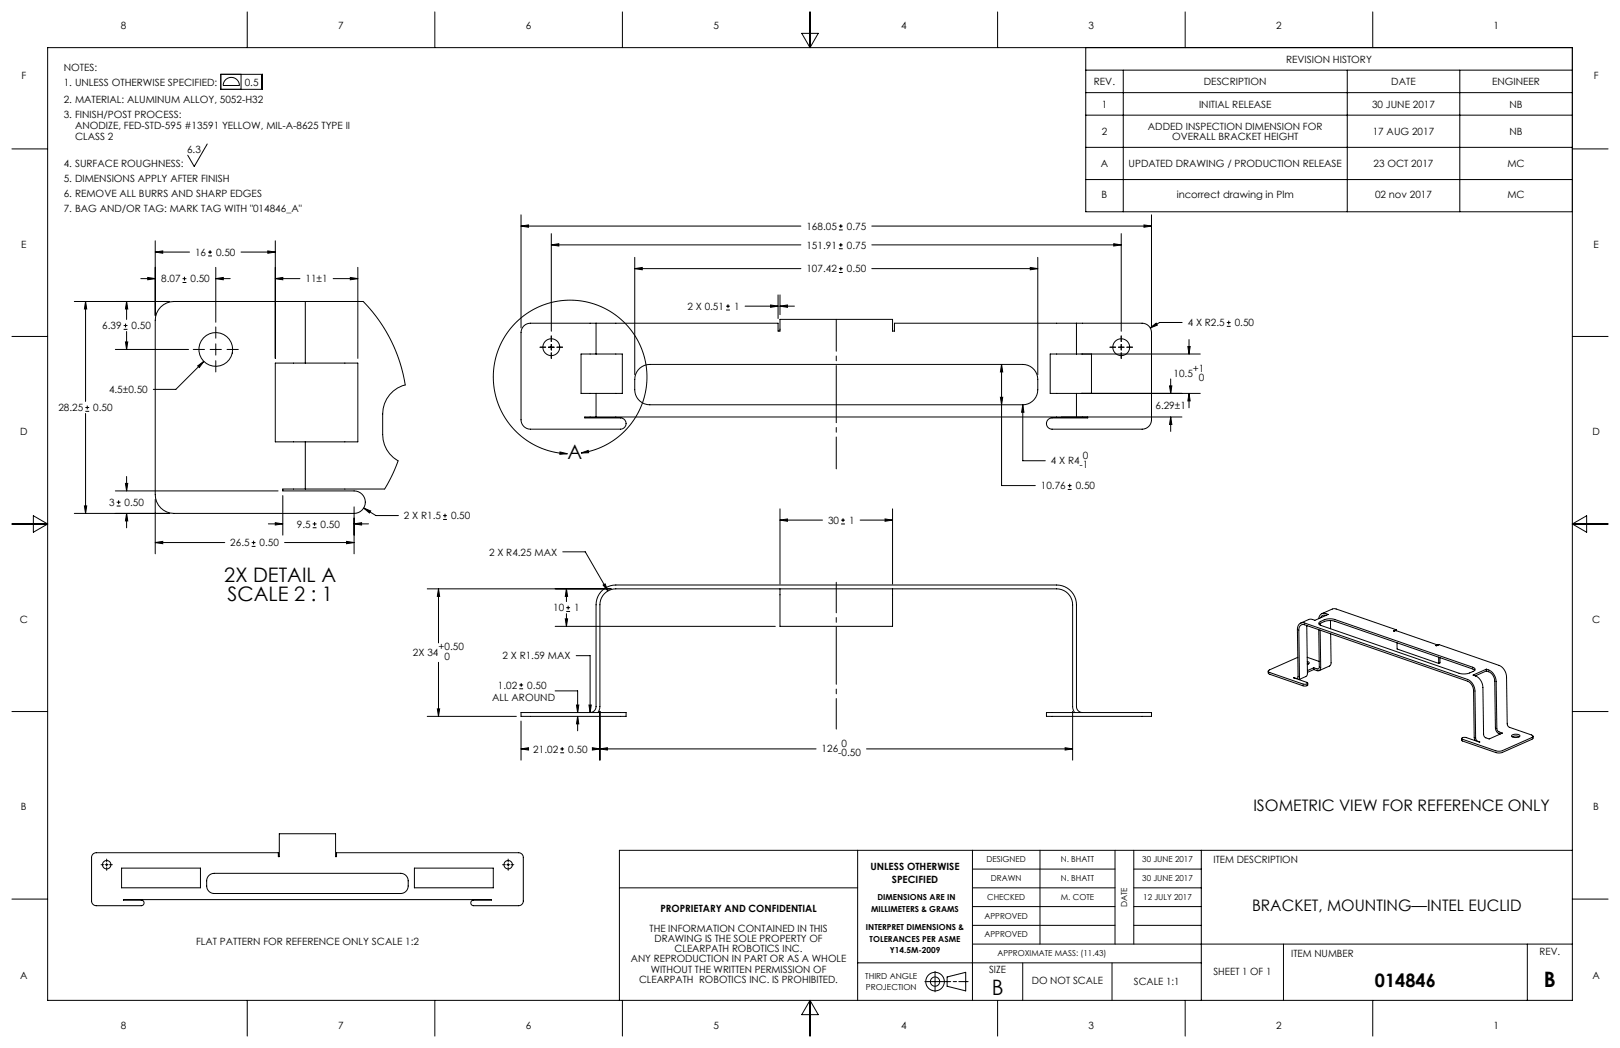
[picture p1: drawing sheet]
<svg xmlns="http://www.w3.org/2000/svg" width="432mm" height="279mm" viewBox="0 0 432 279" stroke-linecap="round" stroke-linejoin="round" font-family="sans-serif">
<g fill="none" stroke="#000" stroke-width=".27">
<path d="M12.7 12.7h406.4v254h-406.4zM58.9 19.8h11v4h-11zM64.3 19.8v4M65.9 3.2v9.5M115.9 3.2v9.5M165.9 3.2v9.5M213.7 8.9h4.4l-2.2 3.8zM215.9 3.2v9.5M265.9 3.2v9.5M289.4 12.7v43.8h129.7M289.4 18.7h129.7M299.4 18.7v37.8"/>
<path d="M315.9 3.2v9.5M359.1 18.7v37.8M365.9 3.2v9.5M389.1 18.7v37.8M3.2 39.7h9.5M55.2 38.4l-3.4 6-1.8-3M60.1 21.3a2.16 2.16 0 0 1 2.4-.5 2.16 2.16 0 0 1 1.3 2h-4.3l.2-.8zM289.4 30.7h129.7M289.4 39.3h129.7M289.4 24.7h129.7M419.1 39.7h9.5M138.9 57.3v30.1"/>
<path d="M224.1 59.8v1M289.4 47.9h129.7M304.9 60l2 .3-2 .3zM306.9 57.3v30.1M37.5 74.3h3.9M39.4 74l2 .3-2 .3zM41.4 67.2l2-.3v.6zM41.4 67.2h9.1M41.4 64.2v19.9M48.7 75.3h1M48.7 74.3h1M49.2 73.8v1"/>
<path d="M55.5 68.2h1M55.5 67.2h1M56 66.7v1M57.5 74.3l2-.3v.6zM57.5 74.3h3.9M57.5 71.3v14.6M64.2 67.2h9.2M71.4 66.9l2 .3-2 .3zM73.4 74.3l2-.3v.6zM73.4 74.3h6.6M73.4 64.2v31.4M88.8 74.3h6.6"/>
<path d="M93.4 74l2 .3-2 .3zM95.4 71.3v24.3M138.9 60.3l2-.3v.6zM138.9 60.3h74.6M146.9 65.3l2-.3v.6zM146.9 65.3h66.6M146.9 62.3v26M169.2 71.6l2-.3v.6zM169.2 71.6h44.3M169.2 68.6v31.3M207.4 78.6v6.3M207.9 78.6v5.3"/>
<path d="M223.6 61.3h1M223.6 60.3h1M223.6 66.3h1M223.6 65.3h1M223.6 72.6h1M223.6 71.6h1M224.1 64.8v1M224.1 71.1v1M232.4 60.3h74.5M232.4 65.3h66.5M232.4 71.6h44.2M274.6 71.3l2 .3-2 .3z"/>
<path d="M276.6 68.6v31.3M296.9 65l2 .3-2 .3zM298.9 62.3v26M3.2 89.7h9.5M19.8 80.4h25.3M22.8 80.4l.3 2h-.6zM22.8 80.4v26.6M30.7 93.2h19.6M33 87.8h1M33 86.8h1M33.4 91.2h.7l-.4 2zM33.5 86.3v1"/>
<path d="M33.7 80.4l.4 2h-.7zM33.7 80.4v4.8M33.7 88.4v4.8M52.7 97.5l1.6-1.2-1.2 1.7zM54.3 96.3l-7.4 7.5h-6M56 93.2h3M57.5 91.7v3M81.4 80.4h15.4l4.1 4.8 3.2 5.4 2.4 5.9 1.5 6.1a7.9 7.9 0 0 0-6 7.8v5.5a8.1 8.1 0 0 0 4.1 7l-1.6 3.8-2 3.7h-21.1M81.4 96.8h14v21h-14M81.4 80.4h-35a5 5 0 0 0-5 5v46.5a5 5 0 0 0 5 5h48a3 3 0 0 0 3-3 3 3 0 0 0-3-3h-19v-.5h6M81.4 96.8h-8v21h8M81.4 80.4v16.4"/>
<path d="M146.2 92.6h1.5M146.9 91.8v1.5M158.9 86.2h48.5v2.1h.5v-3.2h30v3.2h.5v-2.1h48.5M158.9 94.4h7v10.5h-7M158.9 86.2h-17.5a2.5 2.5 0 0 0-2.5 2.5v23.2a2.5 2.5 0 0 0 2.5 2.5h24a1.5 1.5 0 0 0 1.5-1.5 1.5 1.5 0 0 0-1.5-1.5h-9.5v-.2h3M158.9 94.4h-4v10.5h4M158.9 86.2v8.2M170.1 98.6a4 4 0 0 1 3.1-1.4h99.4a4 4 0 0 1 4 4 7.4 7.4 0 0 1-.5 4.7 4 4 0 0 1-3.5 2h-99.4a4 4 0 0 1-4-4 7.4 7.4 0 0 1 .5-4.7zM193.5 82.7h1M193.5 81.6h1M194 81.1v1M198.6 81.6h8.8"/>
<path d="M205.4 81.3l2 .3-2 .3zM207.9 81.6l2-.3v.6zM207.9 81.6h3.8M267 97.2l.3 2h-.6zM267 97.2v32.3h9M286.9 94.4h-7v10.5h7M286.9 94.4h1.6M286.9 86.2h17.5a2.5 2.5 0 0 1 2.5 2.5v23.2a2.5 2.5 0 0 1-2.5 2.5h-24a1.5 1.5 0 0 1-1.5-1.5 1.5 1.5 0 0 1 1.5-1.5h9.5v-.2M286.9 86.2v8.2M288.2 94.4h31.7M290.9 94.4v10.5M298.1 92.6h1.5"/>
<path d="M298.9 91.8v1.5M306.6 87.4l1.6-1.2 .3 .5zM315.1 86h-6l-2.5 1.4M316.6 92.4h.6l-.3 2zM316.9 90.5v3.9M327 87h1M327 86h1M327.5 85.5v1M419.1 89.7h9.5M22.8 109.7h1M22.8 108.6h1M22.8 110.2v26.7"/>
<path d="M23.3 108.1v1.1M81.4 117.8v12.6M158.9 111.2h128M158.9 104.9v6.3M266.7 105.9h.6l-.3 2zM272.6 107.9l.3 2h-.6zM272.6 107.9v14.9h6M282.9 111.2h32.1M286.9 111.2h1.6M286.9 104.9h1.6M286.9 104.9v6.3M288.2 104.9h31.7"/>
<path d="M311.7 102.9h.6l-.3 2zM312 111.2l.3 2h-.6zM312 101v3.9M312 111.2v3.8M316.9 104.9l.3 2h-.6zM316.9 104.9v3.8M3.2 139.7h9.5M8.9 137.5l3.8 2.2-3.8 2.2zM19.8 136.9h25.3M22.5 134.9h.6l-.3 2zM30.7 130.9h43.4M31.1 134.9h1"/>
<path d="M31.1 133.9h1M31.6 133.4v1M33.4 128.9h.7l-.4 2zM33.7 136.9l.4 2h-.7zM33.7 127v3.9M33.7 136.9v3.8M41.4 133.1v14.5M71.5 139.7h3.9M73.4 139.4l2 .3-2 .3zM75.4 132.1v10.6M83.3 139.7h1.1M83.9 139.2v1"/>
<path d="M94.4 139.7l2-.3v.6zM94.4 139.7h3.8M94.4 135.1v12.5M96.9 135.4l1.9 .8-.3 .6zM96.9 135.4l3.3 2.1h6M118.1 138.5h1M118.1 137.5h1M118.6 137v1M149.3 120.5l1.9 .5-2 .1zM154.9 120.8a20.5 20.5 0 0 0 13.9-32 20.5 20.5 0 0 0-34.8 1.9 20.5 20.5 0 0 0 17.2 30.3M154.9 120.8l1.9-.7 .1 .6zM207.9 138.7l2-.3v.6z"/>
<path d="M207.9 138.7h11.3M207.9 135.7v20M224.2 139.7h1M224.2 138.7h1M224.7 138.2v1M229.3 138.7h8.6M235.9 138.4l2 .3-2 .3zM237.9 135.7v20M284.6 130.5h1M284.6 129.5h1M285.1 129v1M419.1 139.7h9.5"/>
<path d="M419.1 139.7l3.8-2.2v4.4zM41.4 144.6l2-.3v.7zM41.4 144.6h18.5M67.1 145.7h1M67.1 144.7h1M67.6 144.2v1M75.8 144.6h18.6M83.3 140.7h1.1M92.4 144.3l2 .3-2 .4zM113.9 157h49M116.9 157l.3 2h-.6zM116.9 157v14.4"/>
<path d="M150 147.1h6l6 10.5M151 157l.3 2h-.6zM151 157v3.4M160.8 156l.5-.3 .7 1.9zM207.9 157v10h30v-10M116.9 176.6v14.4M148 167h58.7M150.7 165h.6l-.3 2zM150.9 163h1M150.9 162h1M151 163.6v3.4M151.4 161.5v1"/>
<path d="M153.6 174.8h3.7v15.2M338 178.9l.1 .6 .3 .3 8.9 3h1.2l.1-.7M345.9 175.2l-7.5 3.4a.35 .35 0 0 0-.4 .4 .35 .35 0 0 0 .4 .3l8.9 3.1h1a.23 .23 0 0 0 .3-.2 .23 .23 0 0 0-.3-.3l-3.4-1.2M348.3 166.8l.2 12.9-.4 .7-1.9 .8M348.4 175.2l3.2 1.1M348.4 176.4l.6 .4-.5 .3M348.5 176.8l.3 .2M350.2 178l-1.7 .8M350.2 178v.5M350.2 178.5l-1.7 .8M351.5 164.9a1.53 1.53 0 0 1 .9-1.3 1.53 1.53 0 0 1 1.6 .2l-3.5 1.6-1.5-.3-2.3 1M351.5 167.9l.1 9.9a.45 .45 0 0 1-.5 .5l-.9-.3"/>
<path d="M351.6 166.4l.4-.3a4.8 4.8 0 0 1 3.2-.6l37.9 13.2M351.7 165.9l.3-.2a4.8 4.8 0 0 1 3.2-.7l37.3 12.9a.56 .56 0 0 1 .7 .5 .56 .56 0 0 1-.5 .6 4.8 4.8 0 0 1-3.2 .6l-37.3-12.8-.6-.4zM351.9 166.2v.4M351.9 168l.1 9.9a.74 .74 0 0 1-.9 .9l-.9-.3M352.3 163.6l2.8-1.2 .8-.1 16.2 5.6M353.4 164.1a1.07 1.07 0 0 0-1.4 .6M354.6 165.4l.1 2.2M354.7 169v8.1l-.3 .5-2.8 1.2M372.1 167.9l-.7 .3h.8l11.1 3.8-.6 .1 .2 .1 .7-.3 16 5.5a3.4 3.4 0 0 1 2 3.1l.2 12.9 .5 .5 5.9 2a.35 .35 0 0 1 .4 .3 .35 .35 0 0 1-.3 .4l-7.8 3.5-.9 .2-.9-.1-8.9-3.1a.23 .23 0 0 1-.2-.3 .23 .23 0 0 1 .3-.2h.8l3.7 1.2-.7-.3-.4-.6-.2-12.7a3.5 3.5 0 0 0-1.9-3.1l-43.5-15a1.48 1.48 0 0 0-1.9 1.7l.2 12.5a.45 .45 0 0 1-.6 .5l-.5-.1M372.1 167.9v.2M372.4 171.4v1.6l11.1 3.9M383.5 175.2v1.7"/>
<path d="M383.8 175.3v1.4l-.3 .2M392.6 180l3.6-1.6a3.4 3.4 0 0 1 2.6 3.3l.2 12.6 .3 .7 1.2 .4-3.6 1.6-1.1-.4-.4-.7-.1-12.6a3.4 3.4 0 0 0-2.7-3.3zM396.2 178.4v.5M396.2 178.9a2.77 2.77 0 0 1 2.2 2.7l.2 12.5a1.7 1.7 0 0 0 1.3 1.6M396.2 178.9l-3 1.3M3.2 189.7h9.5M113.9 191h23.7M116.6 189h.6l-.3 2zM138.4 183.6h1M138.4 182.6h1M138.9 190h28v1h-28zM138.9 199.7l2-.3v.6z"/>
<path d="M138.9 199.7h1.8M138.9 192.2v10.5M138.9 182.1v1M148 184.2h6v5.8M149.3 199.7h1.1M149.8 199.2v1M153.7 188h.6l-.3 2zM154 191l.3 2h-.6zM154 191v3.8M157 188h.6l-.3 2zM157.3 190a1.59 1.59 0 0 0 1.6-1.6v-27.2a5.3 5.3 0 0 1 5.3-5.2h117.5a5.3 5.3 0 0 1 5.2 5.2v27.2a1.59 1.59 0 0 0 1.6 1.6M157.9 199.4l2 .3-2 .3z"/>
<path d="M158.1 199.7h59.4M159.4 190l.5-1.6v-27.2a4.2 4.2 0 0 1 4.3-4.2h117.5a4.2 4.2 0 0 1 4.2 4.2v27.2l.5 1.6M159.9 199.7l2-.3v.6zM159.9 189.6v13.1M231 199.7h54.9M278.9 190h28v1h-28zM283.9 199.4l2 .3-2 .3zM285.9 189.6v13.1M344.9 180.7h.1M346.1 181.2l.3-.7-.2-12.5a1.2 1.2 0 0 1 1.5-1.4l43.5 15a2.79 2.79 0 0 1 1.6 2.5l.1 12.5 .3 .9M403 196l.9-.3a.83 .83 0 0 1 1.2 .6l-.9 .3a1.04 1.04 0 0 1-1.3-.5zM405 196.4l-1.1-.2-.8 .2"/>
<path d="M408.6 196.3v.5l-.3 .3-7.8 3.5-.9 .2-.9-.2-8.9-3-.2-.2v-.5M419.1 189.7h9.5M149.3 200.7h1.1M3.2 239.7h9.5M24.8 227.7l.9-.4h48.5v1.1h.2v-6.1h15v6.1h.3v-1.1h48.5a1.25 1.25 0 0 1 1.3 1.3v11.6a1.25 1.25 0 0 1-1.3 1.3h-12a.75 .75 0 0 1-.7-.8 .75 .75 0 0 1 .7-.7l4.8-.2h-98.1l4.8 .2a.75 .75 0 0 1 .7 .7 .75 .75 0 0 1-.7 .8h-12a1.25 1.25 0 0 1-1.3-1.3v-11.6zM28.1 230.5h.7M28.4 230.2v.7M32.4 231.4h21v5.3h-21zM55.7 233.4l.6-.4 .8-.2h49.7a2 2 0 0 1 2 2 3.2 3.2 0 0 1-.6 2.8l-.6 .5-.8 .1h-49.7a2 2 0 0 1-2-2 3.2 3.2 0 0 1 .6-2.8zM110.5 231.4h21v5.3h-21zM135.1 230.5h.7M135.5 230.2v.7"/>
<path d="M165.1 236.7h63.5M228.6 226.7v40M259.2 236.7h38M259.2 231.7h38M259.2 226.7v40M277.2 226.7v25M297.2 226.7v25M302.2 236.7h18M302.2 231.7h18M302.2 226.7v25M320.2 226.7v40M419.1 239.7h9.5"/>
<path d="M419.1 226.7h-254v40M228.6 256.7h91.6M249.2 259v5.4M259.2 241.7h38M259.2 246.7h38M259.2 251.7h159.9M272.6 256.7v10M296.4 256.7v10M302.2 241.7h18M302.2 246.7h18M342.1 251.7v15M407.1 251.7v15"/>
<path d="M65.9 266.7v9.5M115.9 266.7v9.5M165.9 266.7v9.5M215.9 266.7v9.5M215.9 266.7l2.2 3.8h-4.4zM246.5 261.7h6.9M252.4 260.5l5-1.3v5l-5-1.3zM254.1 261.7h.9M255.6 261.7h2.4M265.9 266.7v9.5M315.9 266.7v9.5M365.9 266.7v9.5"/>
<circle cx="57.5" cy="93.2" r="4.5"/>
<circle cx="146.9" cy="92.6" r="2.25"/>
<circle cx="298.9" cy="92.6" r="2.25"/>
<circle cx="28.4" cy="230.5" r="1.12"/>
<circle cx="135.5" cy="230.5" r="1.12"/>
<circle cx="249.2" cy="261.7" r="1.24"/>
<circle cx="249.2" cy="261.7" r="2.47"/>
</g>
<g fill="none" stroke="#000" stroke-width=".27" stroke-dasharray="15.2 1.3 1.3 1.3">
<path d="M54.5 93.2h-3M57.5 90.2v-3M57.5 96.2v3M60.5 93.2h3M145.4 92.6h-1.5M146.9 91.1v-1.5M146.9 94.1v1.5M148.4 92.6h1.5M297.4 92.6h-1.5M298.9 91.1v-1.5M298.9 94.1v1.5M298.9 92.6v-.8"/>
<path d="M298.9 92.6h-.8M298.9 92.6v.7M298.9 92.6h.7M300.4 92.6h1.5M27.7 230.5h-.8M28.4 229.8v-.8M28.4 231.3v.7M29.2 230.5h.7M134.7 230.5h-.7M135.5 229.8v-.8M135.5 231.3v.7M136.2 230.5h.8"/>
</g>
<path d="M222.9 194.4v-39.2" fill="none" stroke="#000" stroke-width=".27" stroke-dasharray="15.2 1.3 1.3 1.3" stroke-dashoffset="7.1"/>
<path d="M222.9 125v-39.9" fill="none" stroke="#000" stroke-width=".27" stroke-dasharray="15.2 1.3 1.3 1.3" stroke-dashoffset="6.7"/>
<g fill="#000">
<path d="M138.9 60.3l2-.3v.6zM304.9 60l2 .3-2 .3zM146.9 65.3l2-.3v.6zM296.9 65l2 .3-2 .3zM306.6 87.4l1.9-.7-.3-.5zM272.6 107.9l-.3 2h.6zM267 97.2l.3 2h-.6zM266.7 105.9h.6l-.3 2zM169.2 71.6l2-.3v.6zM274.6 71.3l2 .3-2 .3zM205.4 81.3l2 .3-2 .3zM207.9 81.6l2-.3v.6zM311.7 102.9h.6l-.3 2zM312 111.2l.3 2h-.6zM316.9 104.9l.3 2h-.6zM316.6 92.4h.6l-.3 2zM153.7 188h.6l-.3 2zM154 191l.3 2h-.6zM150.7 165h.6l-.3 2zM151 157l.3 2h-.6zM159.9 199.7l2-.3v.6zM283.9 199.4l2 .3-2 .3zM207.9 138.7l2-.3v.6zM235.9 138.4l2 .3-2 .3zM157 188l.3 2 .3-2zM157.9 199.4l2 .3-2 .3zM138.9 199.7l2-.3v.6zM160.8 156l1.2 1.6-.7-1.9zM116.6 189h.6l-.3 2zM116.9 157l.3 2h-.6zM33.4 128.9h.7l-.4 2zM33.7 136.9l.4 2h-.7zM41.4 144.6l2-.3v.7zM92.4 144.3l2 .3-2 .4zM96.9 135.4l1.6 1.4 .3-.6zM33.7 80.4l.4 2h-.7zM33.4 91.2h.7l-.4 2zM57.5 74.3l2-.3v.6zM39.4 74l2 .3-2 .3zM73.4 74.3l2-.3v.6zM93.4 74l2 .3-2 .3zM41.4 67.2l2-.3v.6zM71.4 66.9l2 .3-2 .3zM73.4 139.4l2 .3-2 .3zM94.4 139.7l2-.3v.6zM52.7 97.5l.4 .5 1.2-1.7zM22.8 80.4l.3 2h-.6zM22.5 134.9h.6l-.3 2z"/>
<path d="M154.9 120.8l1.9-.7 .1 .6zM149.3 120.5l1.9 .5-2 .1z"/>
</g>
<g font-size="5.7">
<text x="411.5" y="263.2">B</text>
<text x="264.3" y="265.2">B</text>
</g>
<g font-size="5.3">
<text x="151.2" y="122.5">A</text>
<text x="59.8" y="155">2X DETAIL A</text>
<text x="60.7" y="160.2">SCALE 2 : 1</text>
</g>
<text font-size="4.9" x="366.5" y="263.1">014846</text>
<g font-size="4.2">
<text x="334.1" y="216.3">ISOMETRIC VIEW FOR REFERENCE ONLY</text>
<text x="333.7" y="242.9">BRACKET, MOUNTING—INTEL EUCLID</text>
</g>
<g font-size="2.7">
<text x="32.2" y="7.7">8</text>
<text x="90.2" y="7.7">7</text>
<text x="140.2" y="7.7">6</text>
<text x="190.2" y="7.7">5</text>
<text x="240.2" y="7.7">4</text>
<text x="290.2" y="7.7">3</text>
<text x="340.2" y="7.7">2</text>
<text x="398.1" y="7.7">1</text>
<text x="342.8" y="16.7">REVISION HISTORY</text>
<text x="5.7" y="21.2">F</text>
<text x="17" y="22.8">1. UNLESS OTHERWISE SPECIFIED:</text>
<text x="17" y="18.8">NOTES:</text>
<text x="65.2" y="22.8">0.5</text>
<text x="291.6" y="22.7">REV.</text>
<text x="320.9" y="22.7">DESCRIPTION</text>
<text x="370.8" y="22.7">DATE</text>
<text x="397.7" y="22.7">ENGINEER</text>
<text x="424.8" y="21.2">F</text>
<text x="17" y="27.4">2. MATERIAL: ALUMINUM ALLOY, 5052-H32</text>
<text x="293.7" y="28.7">1</text>
<text x="319.6" y="28.7">INITIAL RELEASE</text>
<text x="365.7" y="28.7">30 JUNE 2017</text>
<text x="402.3" y="28.7">NB</text>
<text x="17" y="31.4">3. FINISH/POST PROCESS:</text>
<text x="20" y="34.4">ANODIZE, FED-STD-595 #13591 YELLOW, MIL-A-8625 TYPE II</text>
<text x="293.7" y="36">2</text>
<text x="306" y="34.7">ADDED INSPECTION DIMENSION FOR</text>
<text x="365.9" y="36">17 AUG 2017</text>
<text x="402.3" y="36">NB</text>
<text x="20" y="37.4">CLASS 2</text>
<text x="49.9" y="40.8">6.3</text>
<text x="312.4" y="37.2">OVERALL BRACKET HEIGHT</text>
<text x="17" y="44.4">4. SURFACE ROUGHNESS:</text>
<text x="293.4" y="44.5">A</text>
<text x="300.8" y="44.5">UPDATED DRAWING / PRODUCTION RELEASE</text>
<text x="366.1" y="44.5">23 OCT 2017</text>
<text x="401.8" y="44.5">MC</text>
<text x="17" y="48.4">5. DIMENSIONS APPLY AFTER FINISH</text>
<text x="17" y="52.4">6. REMOVE ALL BURRS AND SHARP EDGES</text>
<text x="293.6" y="52.9">B</text>
<text x="313.6" y="52.9">incorrect drawing in Plm</text>
<text x="366.5" y="52.9">02 nov 2017</text>
<text x="401.8" y="52.9">MC</text>
<text x="17" y="56.4">7. BAG AND/OR TAG: MARK TAG WITH &quot;014846_A&quot;</text>
<text x="214.9" y="61.3">168.05</text>
<text x="225.7" y="61.3">0.75</text>
<text x="5.6" y="66">E</text>
<text x="52" y="68.2">16</text>
<text x="57.6" y="68.2">0.50</text>
<text x="214.9" y="66.3">151.91</text>
<text x="225.7" y="66.3">0.75</text>
<text x="424.7" y="66">E</text>
<text x="43" y="75.3">8.07</text>
<text x="50.8" y="75.3">0.50</text>
<text x="81.4" y="75.3">11±1</text>
<text x="214.9" y="72.6">107.42</text>
<text x="225.7" y="72.6">0.50</text>
<text x="183.2" y="82.6">2 X 0.51</text>
<text x="195.6" y="82.6">1</text>
<text x="27.2" y="87.8">6.39</text>
<text x="35.1" y="87.8">0.50</text>
<text x="316.6" y="87">4 X R2.5</text>
<text x="329.1" y="87">0.50</text>
<text x="312.8" y="100.5">10.5</text>
<text x="318" y="99.1">+1</text>
<text x="319.6" y="101.6">0</text>
<text x="29.1" y="104.8">4.5±0.50</text>
<text x="15.6" y="109.6">28.25</text>
<text x="24.9" y="109.6">0.50</text>
<text x="308" y="109">6.29±1</text>
<text x="5.4" y="116">D</text>
<text x="424.5" y="116">D</text>
<text x="280.1" y="123.7">4 X R4</text>
<text x="287.8" y="124.8">-1</text>
<text x="288.7" y="122.3">0</text>
<text x="277.4" y="130.4">10.76</text>
<text x="286.7" y="130.4">0.50</text>
<text x="29.1" y="134.9">3</text>
<text x="33.2" y="134.9">0.50</text>
<text x="79.1" y="140.7">9.5</text>
<text x="85.5" y="140.7">0.50</text>
<text x="107.7" y="138.4">2 X R1.5</text>
<text x="120.2" y="138.4">0.50</text>
<text x="220.7" y="139.7">30</text>
<text x="226.3" y="139.7">1</text>
<text x="61.4" y="145.6">26.5</text>
<text x="69.2" y="145.6">0.50</text>
<text x="130.4" y="148.1">2 X R4.25 MAX</text>
<text x="5.3" y="166">C</text>
<text x="147.4" y="163">10</text>
<text x="153" y="163">1</text>
<text x="424.4" y="166">C</text>
<text x="116.9" y="173.4">+0.50</text>
<text x="110.1" y="174.8">2X 34</text>
<text x="118.5" y="176">0</text>
<text x="133.9" y="175.8">2 X R1.59 MAX</text>
<text x="132.7" y="183.6">1.02</text>
<text x="140.5" y="183.6">0.50</text>
<text x="131.2" y="186.8">ALL AROUND</text>
<text x="142.2" y="200.7">21.02</text>
<text x="151.4" y="200.7">0.50</text>
<text x="219" y="200.5">126</text>
<text x="223.4" y="201.7">-0.50</text>
<text x="224.3" y="199.1">0</text>
<text x="5.6" y="216">B</text>
<text x="424.7" y="216">B</text>
<text x="232" y="231.8">UNLESS OTHERWISE</text>
<text x="323.5" y="230.1">ITEM DESCRIPTION</text>
<text x="237.7" y="235.3">SPECIFIED</text>
<text x="176" y="243">PROPRIETARY AND CONFIDENTIAL</text>
<text x="52.3" y="252">FLAT PATTERN FOR REFERENCE ONLY SCALE 1:2</text>
<text x="173.1" y="248.5">THE INFORMATION CONTAINED IN THIS</text>
<text x="174.4" y="251.2">DRAWING IS THE SOLE PROPERTY OF</text>
<text x="168.1" y="256.6">ANY REPRODUCTION IN PART OR AS A WHOLE</text>
<text x="179.8" y="253.9">CLEARPATH ROBOTICS INC.</text>
<text x="344.2" y="255">ITEM NUMBER</text>
<text x="410.4" y="254.5">REV.</text>
<text x="5.4" y="260.9">A</text>
<text x="170.3" y="262">CLEARPATH ROBOTICS INC. IS PROHIBITED.</text>
<text x="173.4" y="259.3">WITHOUT THE WRITTEN PERMISSION OF</text>
<text x="263.7" y="259.5">SIZE</text>
<text x="275" y="262.4">DO NOT SCALE</text>
<text x="302.2" y="262.5">SCALE 1:1</text>
<text x="323.5" y="260">SHEET 1 OF 1</text>
<text x="424.5" y="260.9">A</text>
<text x="32.2" y="274.4">8</text>
<text x="90.2" y="274.4">7</text>
<text x="140.2" y="274.4">6</text>
<text x="190.2" y="274.4">5</text>
<text x="240.2" y="274.4">4</text>
<text x="290.2" y="274.4">3</text>
<text x="340.2" y="274.4">2</text>
<text x="398.1" y="274.4">1</text>
</g>
<g font-size="2.2">
<text x="263" y="229.9">DESIGNED</text>
<text x="282.7" y="229.9">N. BHATT</text>
<text x="304.5" y="229.9">30 JUNE 2017</text>
<text x="263.1" y="239.9">CHECKED</text>
<text x="264.1" y="234.9">DRAWN</text>
<text x="282.7" y="234.9">N. BHATT</text>
<text x="282.8" y="239.9">M. COTE</text>
<text x="304.5" y="234.9">30 JUNE 2017</text>
<text x="304.7" y="239.9">12 JULY 2017</text>
<text x="232.2" y="243.2">MILLIMETERS &amp; GRAMS</text>
<text x="233.9" y="240.1">DIMENSIONS ARE IN</text>
<text x="262.4" y="244.9">APPROVED</text>
<text x="300.4" y="241.8" transform="rotate(-90 300.4 241.8)">DATE</text>
<text x="230.8" y="247.9">INTERPRET DIMENSIONS &amp;</text>
<text x="231.8" y="251">TOLERANCES PER ASME</text>
<text x="262.4" y="249.9">APPROVED</text>
<text x="237.1" y="254.2">Y14.5M-2009</text>
<text x="265.9" y="254.9">APPROXIMATE MASS: (11.43)</text>
<text x="230.6" y="260.9">THIRD ANGLE</text>
<text x="230.8" y="264.1">PROJECTION</text>
</g>
</svg>
